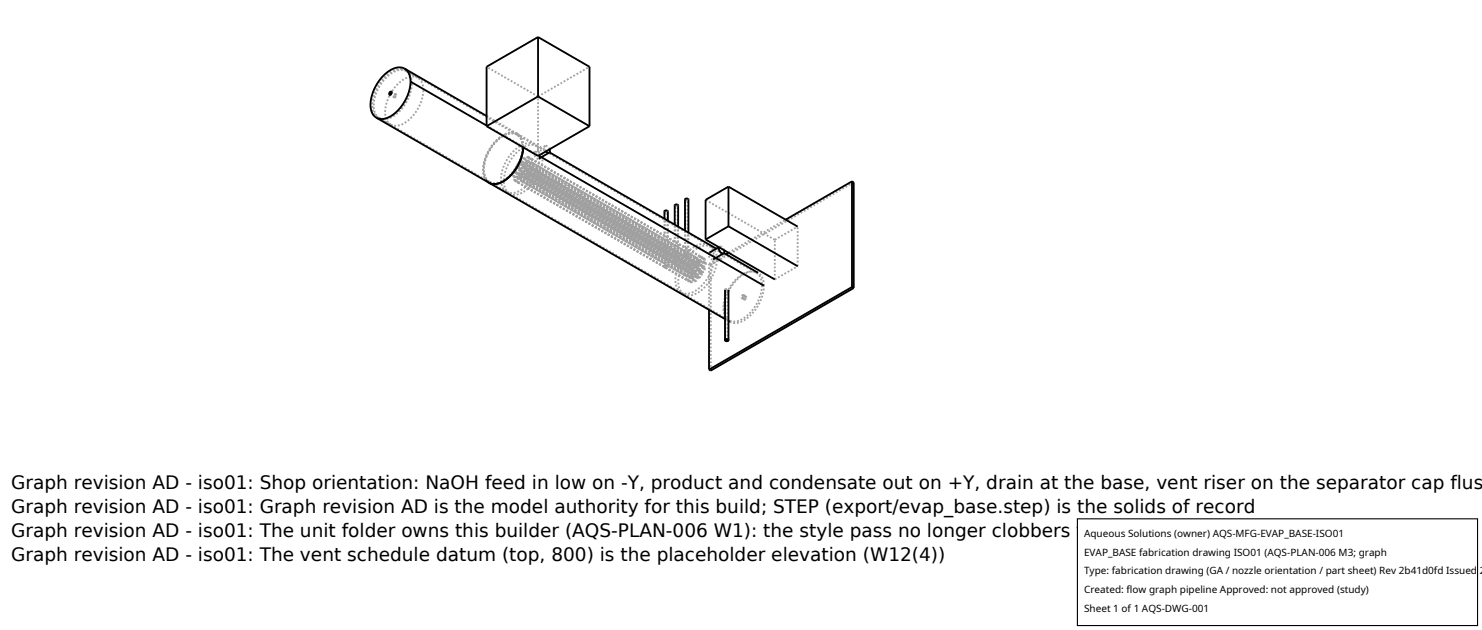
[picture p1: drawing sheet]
<svg xmlns="http://www.w3.org/2000/svg" width="212mm" height="90mm" viewBox="0 0 212 90" stroke-linecap="round" stroke-linejoin="round" font-family="sans-serif">
<g fill="none" stroke="#a0a0a0" stroke-width=".26" stroke-dasharray=".3 .3" stroke-linecap="butt">
<path d="M54 16.8l.6 .2 .8-.2 .8-.4 .8-.6 .7-.9 .5-1.1 .4-1 .1-1M54 16.8l15.9 9.2M54.2 16.8l.6 .2 .7-.1 .9-.4 .7-.7 .7-.8 .5-1 .4-1 .1-1.1M54.2 16.8l1.6 1M55.6 13.5l.7 .4M55.7 13.5l.6 .3M55.8 17.8l.6 .2 .8-.2 .8-.4 .8-.6 .7-1 .5-.9 .3-1.1 .2-.9M55.9 13.1l.6 .4M55.9 13.1l.7 .4M56.3 13.9l.2-.1 .1-.2M56.3 13.8l.3-.2M56.5 13.5l-.2 .1v.2"/>
<path d="M56.6 13.5l-.3 .1v.3M56.6 13.6l-.1-.1M56.6 13.6v-.1M57.9 10l-.9-.2-1 .4-1.1 .8-.9 1.3-.6 1.4-.2 1.2 .2 1.2 .2 .4 .4 .3M57.9 10l15.9 9.2M58 10.2l-.4-.2h-.5l-1 .3-1.1 .9-.8 1.2-.6 1.3-.2 1.3 .2 1.1 .2 .5 .4 .2M58 10.2l1.7 .9M58.7 11.8l-.2-1.1-.3-.4-.3-.3M58.8 11.9l-.2-1.1-.6-.6M59.7 11.1l-.5-.2h-.5l-1 .4-1.1 .9-.8 1.1-.6 1.4-.2 1.4 .2 1 .2 .4 .4 .3M60.5 12.9l-.2-1.1-.3-.4-.3-.3M69.5 17.9l5.2 3.1"/>
<path d="M69.5 16.6l4.4 2.5M73.8 19.2l-.5-.2h-.4l-1 .4-1.1 .9-.9 1.2-.6 1.4-.2 1.4 .2 1 .6 .7M73.8 19.2l2.5 1.4M73.8 19.2l-.4-.1h-.5l-1.1 .3-1 .9-.9 1.2-.6 1.5-.2 1.3 .2 1 .6 .7M73.9 19.1l-.9-.2-.9 .3-1.1 .7-.9 1.1-.7 1.2-.4 1.4v1.1l.4 1M73.9 19.1l4.6 2.7M73.9 19.1l-.4-.1-.5-.1-1.2 .4-1 .9-.9 1.2-.7 1.4-.2 1.4 .2 1.2 .3 .4 .4 .3M76.8 13.8l-7.3-4.3M76.8 13.8l7.4-4.3M69.9 26l.7 .2 .7-.2 .8-.4 .8-.7 .7-.8 .6-1.1 .3-1 .1-1M69.9 26l2.5 1.4M69.9 26l.7 .2 .8-.2 .7-.4 .8-.6 .7-.9 .6-1.1 .3-.9 .1-1.1"/>
<path d="M72.4 27.4l.6 .2 .8-.2 .8-.4 .8-.7 .7-.8 .5-1 .4-1.1 .1-1M72.8 27.6l.6 .2 .8-.1 .8-.4 .8-.7 .7-.9 .5-1 .4-1 .1-1M72.8 27.6l24.5 14.2M73.4 25.2l.2-.1 .2-.3M73.4 25.2l24.6 14.3M73.4 25.2l.2-.1 .1-.3M73.4 25.2l24.7 14.2M73.5 24.4h.3l.1-.4M73.5 25.8l.3-.1 .1-.3M73.5 24.4l24.7 14.3M73.5 25.8l24.7 14.3M73.6 24.4l.2-.1 .1-.3"/>
<path d="M73.6 25.8l.2-.1 .1-.3M73.6 24.4l24.6 14.2M73.6 25.8l24.6 14.2M73.7 24.7l-.3 .1v.4M73.7 24.7l24.6 14.2M73.7 24.6l-.3 .2v.4M73.7 24.6l24.7 14.3M73.7 24.8v-.1M73.8 24.8l-.1-.2M73.8 23.9l-.2 .2v.3M73.8 25.3l-.2 .1v.4M73.8 23.9l24.7 14.2"/>
<path d="M73.8 25.3l24.7 14.2M73.9 23.9h-.2l-.2 .2v.3M73.9 25.2l-.2 .1-.2 .1v.4M73.9 23.9l24.6 14.2M73.9 25.2l24.6 14.3M73.9 24l-.1-.1M73.9 25.4l-.1-.1M73.9 24v-.1M73.9 25.4v-.2M74 24.9l.2-.1 .2-.3M74 23.7l.2-.1 .2-.3M74 26.1l.2-.1 .2-.4"/>
<path d="M74 24.9l24.6 14.2M74 23.7l24.6 14.2M74 26.1l24.6 14.2M74 24.8h.2l.1-.3M74 23.7l.2-.1 .1-.3M74 26l.2-.1 .1-.2M74 24.8l24.7 14.3M74 23.7l24.7 14.2M74 26l24.7 14.3M74.3 24.1l.2-.1 .2-.3M74.3 25.3l.2-.1 .2-.3M74.3 24.1l24.6 14.3"/>
<path d="M74.3 25.3l24.6 14.2M74.3 24.3l-.3 .2v.3M74.3 23.2l-.3 .1v.4M74.3 25.5l-.3 .2v.3M74.3 24.3l24.6 14.3M74.3 23.2l24.6 14.2M74.3 25.5l24.6 14.3M74.3 24.1l.2-.1 .1-.3M74.3 25.3l.2-.1 .1-.3M74.3 24.1l24.6 14.2M74.3 24.3l-.3 .2v.4M74.3 23.1h-.2l-.1 .2v.4"/>
<path d="M74.3 25.5h-.2l-.1 .2v.4M74.3 24.3l24.7 14.2M74.3 23.1l24.7 14.3M74.3 25.5l24.7 14.2M74.3 24.5v-.2M74.3 23.3v-.1M74.3 25.7v-.2M74.4 24.5l-.1-.2M74.4 23.3l-.1-.2M74.4 25.6l-.1-.1M74.6 24.5l.2-.1 .2-.3M74.6 23.2l.2-.1 .2-.4"/>
<path d="M74.6 25.9l.2-.1 .2-.3M74.6 24.5l24.6 14.3M74.6 23.2l24.6 14.2M74.6 25.9l24.6 14.2M74.6 23.6l-.3 .1v.4M74.6 24.8l-.3 .1v.4M74.6 23.6l24.6 14.2M74.6 24.8l24.6 14.2M74.6 24.5l.2-.1 .1-.3M74.6 23.1l.2-.1 .1-.2M74.6 25.9l.2-.1 .1-.3M74.6 24.5l24.6 14.2"/>
<path d="M74.6 23.1l24.6 14.3M74.6 23.5l-.2 .1-.2 .2 .1 .3M74.6 24.7h-.2l-.1 .2v.4M74.6 23.5l24.7 14.3M74.6 24.7l24.7 14.3M74.6 21l-.2-1.1-.2-.4-.4-.3M74.6 23.7v-.1M74.6 24.9v-.1M74.7 23.7l-.1-.2M74.7 24.9l-.1-.2M74.7 20.9l2.2 1.3M74.7 20.9l-.2-1.1-.3-.4-.3-.3"/>
<path d="M74.7 21v-.1M74.7 21l-.2-1.1-.2-.5-.4-.3M74.9 23.8l.2-.1 .2-.4M74.9 25l.2-.1 .2-.4M74.9 23.8l24.6 14.2M74.9 25l24.6 14.2M74.9 24l-.3 .2v.3M74.9 22.6l-.3 .2v.3M74.9 25.4l-.3 .1v.4M74.9 24l24.6 14.2M74.9 22.6l24.6 14.3M74.9 25.4l24.6 14.2"/>
<path d="M74.9 23.7l.2-.1 .1-.2M74.9 24.9l.2-.1 .1-.2M74.9 23.7l24.6 14.3M74.9 24.9l24.6 14.3M74.9 22.6h-.2l-.2 .2 .1 .4M74.9 25.3l-.3 .2-.1 .2 .1 .2M74.9 24l24.7 14.2M74.9 22.6l24.7 14.2M74.9 25.3l24.7 14.3M74.9 24.1v-.1M74.9 22.8v-.2M74.9 25.5v-.1"/>
<path d="M75 24.1l-.1-.1M75 22.7l-.1-.1M75 25.5l-.1-.2M75.1 24.2l.3-.1 .2-.3M75.1 23l.3-.1 .2-.3M75.1 25.4l.3-.1 .2-.3M75.1 24.2l24.7 14.2M75.1 23l24.7 14.3M75.1 25.4l24.7 14.2M75.2 23.2l-.3 .2v.3M75.2 24.4l-.3 .2v.3M75.2 23.2l24.6 14.3"/>
<path d="M75.2 24.4l24.6 14.3M75.2 24.2l.2-.1 .1-.3M75.2 23l.2-.1 .1-.3M75.2 25.3h.2l.1-.3M75.2 24.2l24.6 14.2M75.2 23l24.6 14.2M75.2 25.3l24.6 14.3M75.2 23.2l-.3 .2-.1 .2 .1 .2M75.2 24.4h-.2l-.2 .2 .1 .4M75.2 23.2l24.7 14.2M75.2 24.4l24.7 14.2M75.2 23.4v-.2"/>
<path d="M75.2 24.6v-.2M75.3 23.3l-.1-.1M75.3 24.5l-.1-.1M75.5 23.7l-.3 .1v.4M75.5 22.5l-.3 .1v.4M75.5 24.8l-.3 .2v.3M75.5 23.7l24.6 14.2M75.5 22.5l24.6 14.2M75.5 24.8l24.6 14.3M75.5 23.6l-.3 .2-.1 .4M75.5 22.4l-.2 .1-.2 .1v.4M75.5 24.8l-.4 .2v.4"/>
<path d="M75.5 23.6l24.6 14.3M75.5 22.4l24.6 14.3M75.5 24.8l24.6 14.2M75.5 23.8v-.1M75.5 22.6v-.1M75.5 25v-.2M75.6 23.8l-.1-.2M75.6 22.6l-.1-.2M75.6 25l-.1-.2M75.6 23.3l.3-.1 .1-.4M75.6 24.6l.3-.1 .1-.3M75.6 23.3l24.6 14.2"/>
<path d="M75.6 24.6l24.6 14.3M75.6 23.2l.2-.1 .2-.2M75.6 24.6l.2-.1 .2-.3M75.6 23.2l24.7 14.3M75.6 24.6l24.7 14.2M75.7 23.9l.3-.1 .1-.4M75.7 23.9l24.7 14.2M75.8 23.8l.2-.1 .1-.3M75.8 23.8l24.6 14.3M75.9 22.7l-.3 .2v.3M75.9 24.1l-.3 .1v.4M75.9 22.7l24.7 14.3"/>
<path d="M75.9 24.1l24.7 14.2M75.9 22.7l-.3 .2v.4M75.9 24l-.2 .1-.1 .2v.3M75.9 22.7l24.7 14.2M75.9 24l24.7 14.3M76 22.9l-.1-.2M76 24.2l-.1-.1M76 22.8l-.1-.1M76 24.2l-.1-.2M76.1 23.3l-.3 .2v.3M76.1 23.3l24.6 14.3M76.1 23.3h-.2l-.2 .2v.4"/>
<path d="M76.1 23.3l24.6 14.2M76.1 23.4v-.1M76.3 20.6l-.5-.1h-.5l-1 .3-1 .9-.9 1.2-.6 1.4-.2 1.2 .1 1.2 .3 .4 .4 .3M76.4 21.7l-.1 .2 .1 .4 .3 .3 .3 .1M76.7 20.9l-.5-.2h-.5l-1 .4-1 .8-.9 1.2-.7 1.5-.1 1.3 .2 1.1 .6 .6M76.7 20.9l24.5 14.1M76.7 21.7h-.3M76.8 22.3v-8.5M77 22.7l.1-.2-.1-.3-.3-.5M77.1 22.4l-.2-1.1-.3-.4-.3-.3M77.5 22.7l-.2-1.1-.3-.4-.3-.3M77.9 20.8l-.1 .4 .2 .4"/>
<path d="M77.9 20.8l-1.5 .9M78.2 20.9l-.3-.1M78.5 21.3l-.3-.4M94.9 30.2l.2 .1 .3-.1M94.9 38.1l.2 .2 .3-.2M94.9 38.1v-6.9M95 30.2l.1 .1 .2-.1M95 38.1l.1 .1 .2-.1M95 38.1v-7.9M95.3 30.1l-.3 .1M95.3 38l-.3 .1M95.3 38h-.3l-.1 .1"/>
<path d="M95.3 30.2v-.1M95.3 38.1v-.1M95.3 38.1v-7.9M95.4 38.1l-.1-.1M95.4 38.1v-6.6M96.4 29.3l.2 .2 .3-.2M96.4 37.3l.2 .1 .3-.1M96.4 37.3v-5.2M96.4 29.3l.2 .1 .2-.1M96.4 37.3l.2 .1 .2-.1M96.4 37.3v-8M96.7 29.3h-.3"/>
<path d="M96.7 37.2l-.3 .1M96.8 37.2l-.3-.1-.1 .2M96.8 29.3h-.1M96.8 37.3l-.1-.1M96.8 37.3v-8M96.9 37.3l-.1-.1M96.9 37.3v-4.9M97.8 28.5l.3 .1 .2-.1M97.8 36.4l.3 .2 .2-.2M97.8 36.4v-3.5M97.9 28.5l.2 .1 .2-.1M97.9 36.4l.2 .1 .2-.1"/>
<path d="M97.9 36.4v-7.9M98 39.5l.3-.1 .1-.4M98.1 39.4h.2l.1-.3M98.2 38.7l.2-.1 .2-.3M98.2 28.4l-.3 .1M98.2 36.3l-.3 .1M98.2 38.6h.2l.2-.3M98.3 36.3h-.3l-.2 .1M98.3 28.5l-.1-.1M98.3 36.4l-.1-.1M98.3 36.4v-7.9M98.3 36.4v-.1"/>
<path d="M98.3 36.4v-3.2M98.3 38.9l-.2 .2v.3M98.4 38.9l-.4 .2v.4M98.4 39.1l-.1-.2M98.4 39v-.1M98.5 38.1l-.3 .2v.3M98.5 39.5l-.3 .2v.3M98.5 38.1l-.3 .2-.1 .2 .1 .2M98.5 39.5h-.1l-.2 .2v.4M98.6 38.3l-.1-.2M98.6 39.6l-.1-.1M98.6 39.1l.3-.1 .1-.3"/>
<path d="M98.6 37.9h.3l.1-.4M98.7 39.1l.2-.1 .1-.3M98.7 37.9l.2-.1 .1-.3M98.9 38.4l.3-.1 .1-.4M98.9 39.5h.3l.1-.4M98.9 38.6l-.2 .1v.4M98.9 37.4l-.2 .1v.4M98.9 39.8l-.2 .1v.4M98.9 38.3l.3-.1 .1-.3M98.9 39.5l.3-.1 .1-.3M99 38.5l-.4 .2v.4M99 37.4h-.2l-.2 .2v.3"/>
<path d="M99 39.7l-.4 .2v.2v.2M99 38.7l-.1-.1M99 37.5l-.1-.1M99 39.9l-.1-.1M99 38.7v-.2M99 37.5v-.1M99 39.9v-.2M99.2 38.8l.3-.1 .1-.3M99.2 37.4l.3-.1 .1-.3M99.2 37.8l-.3 .2v.3M99.2 39l-.3 .2v.3M99.2 38.7h.3l.1-.3"/>
<path d="M99.3 37.8l-.4 .2v.2v.2M99.3 39h-.2l-.2 .2v.3M99.3 37.9l-.1-.1M99.3 39.1l-.1-.1M99.3 37.9v-.1M99.3 39.1v-.1M99.5 38l.3-.1 .1-.3M99.5 39.2l.3-.1 .1-.3M99.5 38.2l-.2 .2-.1 .3M99.5 36.9l-.2 .1-.1 .4M99.5 39.6l-.2 .2-.1 .3M99.6 38.2l-.4 .2v.4"/>
<path d="M99.6 36.8l-.4 .2v.4M99.6 39.6l-.4 .2v.3M99.6 38.4l-.1-.2M99.6 37l-.1-.1M99.6 39.7l-.1-.1M99.6 38.4v-.2M99.6 37v-.2M99.6 39.7v-.1M99.8 38.4h.3l.1-.4M99.8 37.3l.3-.2 .1-.3M99.8 39.6l.3-.1 .1-.3M99.8 37.5l-.3 .1v.4"/>
<path d="M99.8 38.7l-.3 .1v.4M99.8 38.4l.3-.1 .1-.3M99.8 37.2l.3-.1 .1-.3M99.9 37.4l-.4 .2v.4M99.9 38.6h-.2l-.2 .2v.4M99.9 37.6l-.1-.1M99.9 38.8l-.1-.1M99.9 37.6v-.2M99.9 38.8v-.2M100.1 37.9l-.3 .2v.3M100.1 36.7l-.3 .2v.3M100.1 39.1l-.3 .1v.4"/>
<path d="M100.1 37.9h-.1l-.2 .2v.3M100.1 36.7h-.1l-.2 .2v.4M100.1 39l-.1 .1-.2 .2v.3M100.2 38l-.1-.1M100.2 36.8l-.1-.1M100.2 39.2l-.1-.1M100.2 39.2l-.1-.2M100.2 37.5l.3-.1 .2-.3M100.2 38.9l.3-.1 .2-.4M100.3 37.5l.2-.1 .1-.3M100.3 38.8l.2-.1 .1-.2M100.4 38.1l.3-.1 .1-.3"/>
<path d="M100.6 37l-.3 .1v.4M100.6 38.3l-.3 .2v.3M100.6 36.9l-.4 .2v.4M100.6 38.3h-.2l-.2 .2v.4M100.6 37.1v-.1M100.6 38.5v-.2M100.7 37.1l-.1-.2M100.7 38.4l-.1-.1M100.7 37.6l-.3 .1v.4M100.7 37.5h-.1l-.2 .2v.4M100.8 37.7l-.1-.1M100.8 37.7l-.1-.2"/>
<path d="M101.2 35l-.5-.1-.4-.1-1.1 .4-1 .9-.9 1.2-.6 1.4-.2 1.3 .2 1.1 .6 .7M101.3 37.7l2.4-1.4M101.3 36.1l-.1 .3 .1 .3 .3 .3h.3M101.5 37.8l-.2-.1M101.5 37.8l20.4-11.8M101.6 35.2l-.4-.1h-.5l-1.1 .4-1.1 .8-.9 1.3-.5 1.4-.2 1.3 .2 1.1 .6 .6M101.6 35.2l6.4 3.8M101.6 36.1h-.3M101.9 37l.1-.1v-.3l-.4-.5M102 36.8l-.2-1.1-.3-.4-.3-.3M102.3 35.5l1.1 .6M102.4 37l-.2-1.1-.6-.7"/>
<path d="M102.8 35.2l-.1 .1M103.1 35.3l-.3-.1M103.4 35.7l-.3-.4M104 36.1l8.2-4.7M108 39l.6 .6 .2 1.2M108.3 38.9l-.5-.1h-.5l-1.1 .3-1.1 .9-.9 1.3-.6 1.5-.2 1.4 .2 1 .3 .4 .3 .3M110.7 34.2l-9.9-5.7M110.7 39.9v-5.7M110.7 39.9l3.2-1.9M110.7 34.2l3.2-1.8M113.9 38v-5.6M97.3 41.8l.6 .2 .8-.2 .8-.4 .8-.7 .6-.8 .6-1 .4-1.1 .1-1"/>
<path d="M97.7 42l.6 .2 .8-.1 .8-.4 .7-.7 .7-.8 .6-1.1 .4-1.1 .1-1M97.7 42l6.4 3.7M98.2 40.1l.2-.1 .2-.4M98.2 40l.2-.1 .2-.3M98.6 40.3l.3-.1 .1-.3M98.7 40.3l.2-.1 .1-.3M99.2 40.1h.3l.1-.4M99.2 40.1l.3-.1 .1-.3M101.3 44.2v-6.5M101.5 52.9v-15.1M103.6 41.4l.1-.1h.3M103.6 45.6l.4 .2"/>
<path d="M103.6 41.4l.3-.1M103.6 41.4v7.2M103.9 41.3l.1 .1M104 41.3v.1M104 41.4l-.2 .1-.2-.1M104 41.4v7.2M104 41.4l-.2 .2-.2-.2M104.1 45.7l-.3-.3-.3-.4-.2-1 .2-1.3 .6-1.5 .9-1.2 1.1-.8 1-.4h.4l.5 .2M104.2 45.9l.7 .2 .8-.1 .8-.4 .8-.7 .7-.9 .6-1.1 .4-1.1 .1-1M106 42.6l.2-.1 .1-.3M106 42.6l.3 .2M106 42.5l.2-.2"/>
<path d="M106 42.5l.3 .2M106.2 42.2l-.2 .1v.2M106.2 42.2l.3 .2M106.2 42.1l-.2 .2v.3M106.2 42.1l.3 .2M106.2 42.3v-.1M106.3 42.2l-.1-.1M106.3 42.8l.2-.1 .1-.3M106.3 42.7l.2-.2M106.5 42.4l-.2 .1v.2M106.5 42.3l-.2 .2v.3M106.5 42.5v-.1"/>
<path d="M106.6 42.4l-.1-.1M108.8 40.8l-.1 1-.3 1-.6 1-.7 .9-.8 .7-.8 .4-.7 .1-.7-.2M109.1 40.8l-.2-1.1-.3-.4-.3-.4"/>
</g>
<g fill="none" stroke="#000" stroke-width=".26">
<path d="M53.8 16.8l49.8 28.8M55.7 13.2l.2-.1v.1l-.2 .3-.1-.1zM55.7 13.2l.1-.1 .1 .1-.2 .3zM57.8 9.8l.3 .3 .3 .4 .2 1.2M57.8 9.8l-.5-.2h-.5l-1 .4-1.2 .9-.9 1.3-.6 1.5-.2 1.3 .3 1.2 .6 .6M57.8 9.8l11.7 6.8M58.6 11.7l-.1 1-.3 1-.6 1.1-.7 .9-.8 .7-.9 .5-.7 .1-.7-.2M58.6 11.7l10.9 6.2M69.5 18l7.3 4.3 7.4-4.3M76.8 5.3l-7.3 4.2v8.5M76.8 13.8l7.4 4.2M76.8 5.3v8.5"/>
<path d="M76.8 5.3l7.4 4.2v8.5M76.8 13.8l-7.3 4.2M74.7 21l-.2 1.2-.4 1.1-.7 1.2-.9 .9-.9 .6-.9 .3-.7-.1-.6-.5M74.7 21l-.1 1-.4 1.1-.5 1-.8 1-.8 .6-.8 .5-.8 .1-.6-.2M76.9 22.2l32.2 18.6M78 21.6l.2 .2h.2M78.4 21.8l-1.4 .9M78.5 21.8l23.8 13.7M78.5 21.3v.3l-.1 .2M94.9 31.2v-1l.3-.1 .2 .1v1.3M96.4 32.1v-2.8l.3-.1 .2 .1v3.1M97.8 32.9v-4.4l.3-.2 .2 .2v4.7"/>
<path d="M100.8 34.2l9.9 5.7M102.7 35.3l-1.4 .8M102.7 35.3v.3l.1 .3 .3 .3h.2M103.3 36.2l-1.4 .8M103.4 36.1l4.9 2.8M103.4 35.7l.1 .3-.2 .2M104 36.1l-.3 .2M104 26.7l-3.2 1.8v5.7M104 32.3l9.9 5.7M104 26.7v5.6M104 26.7l9.9 5.7M104 32.3l-3.2 1.9"/>
<path d="M121.7 25.9v15.1M121.7 25.9l.2 .1v15.1M121.7 25.9l-9.5 5.5M101.3 44.2v8.6M103.6 48.6l.2-.2 .2 .2M103.6 48.6l.2 .1 .2-.1M103.6 41.4v7.2M103.6 48.5h.2l.2 .1-.3 .1zM104 41.4v7.2M104 45.8l.2 .1M121.7 41l.2 .1M121.7 41l-20.4 11.8"/>
<path d="M121.9 41.1l-20.4 11.8-.2-.1"/>
</g>
<path d="M153.9 74.1h57.1v15.2h-57.1z" fill="#fff" stroke="#000" stroke-width=".16"/>
<g font-size="2.6">
<text x="1.6" y="69.8">Graph revision AD - iso01: Shop orientation: NaOH feed in low on -Y, product and condensate out on +Y, drain at the base, vent riser on the separator cap flus</text>
<text x="1.6" y="73.3">Graph revision AD - iso01: Graph revision AD is the model authority for this build; STEP (export/evap_base.step) is the solids of record</text>
<text x="1.6" y="76.7">Graph revision AD - iso01: The unit folder owns this builder (AQS-PLAN-006 W1): the style pass no longer clobbers the MVR build</text>
<text x="1.6" y="80.2">Graph revision AD - iso01: The vent schedule datum (top, 800) is the placeholder elevation (W12(4))</text>
</g>
<g font-size="1.4">
<text x="154.8" y="76.6">Aqueous Solutions (owner) AQS-MFG-EVAP_BASE-ISO01</text>
<text x="154.8" y="79.3">EVAP_BASE fabrication drawing ISO01 (AQS-PLAN-006 M3; graph</text>
<text x="154.8" y="82">Type: fabrication drawing (GA / nozzle orientation / part sheet) Rev 2b41d0fd Issued 2</text>
<text x="154.8" y="84.7">Created: flow graph pipeline Approved: not approved (study)</text>
<text x="154.8" y="87.4">Sheet 1 of 1 AQS-DWG-001</text>
</g>
</svg>
